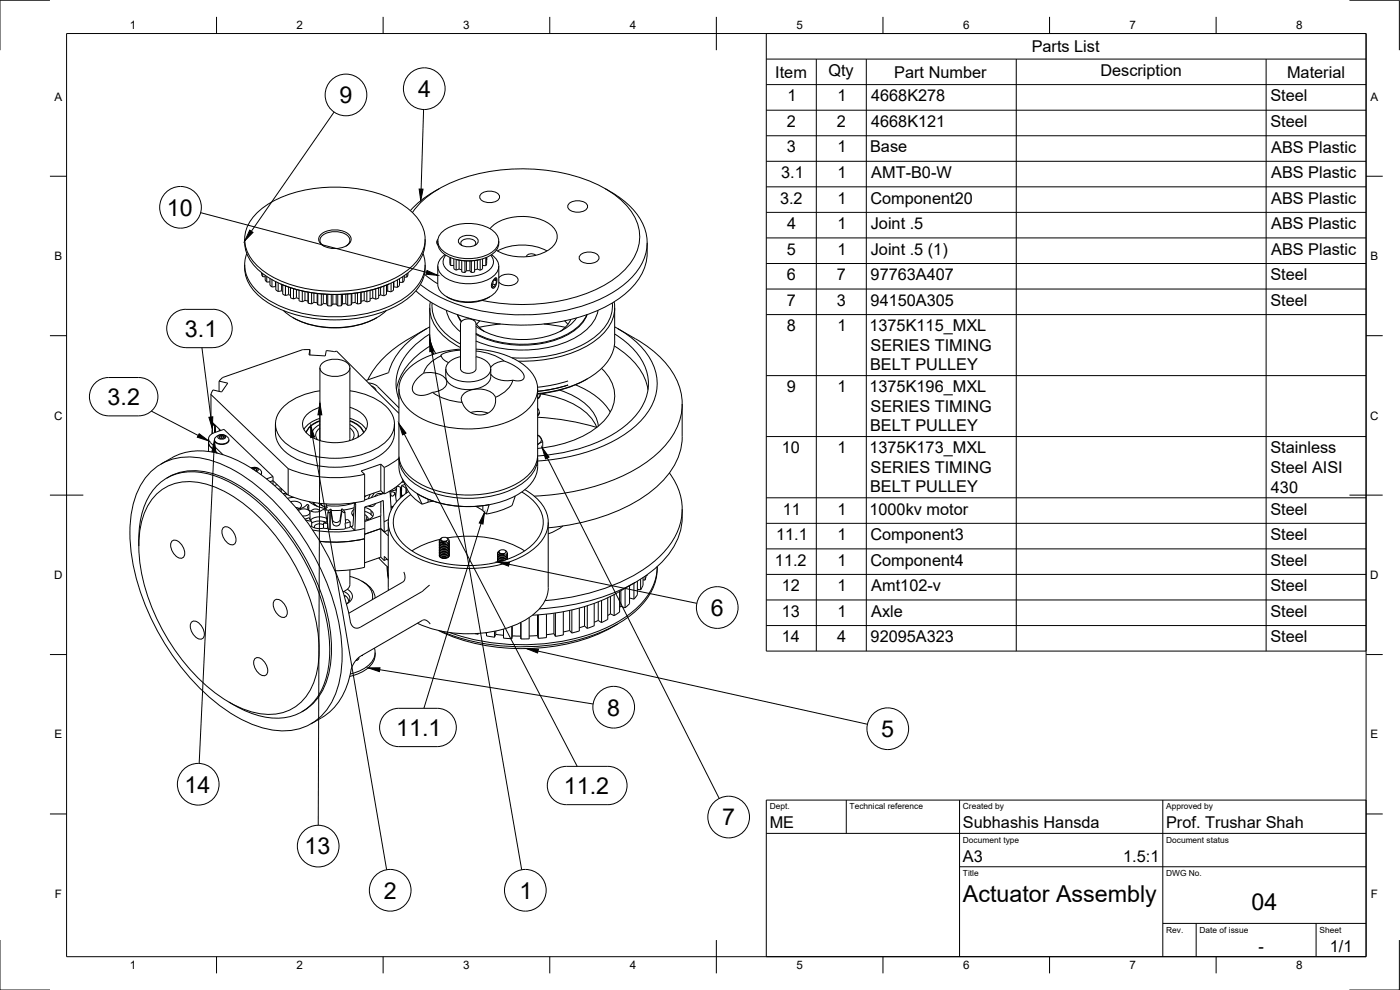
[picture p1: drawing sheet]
<svg xmlns="http://www.w3.org/2000/svg" width="420mm" height="297mm" viewBox="0 0 420 297" stroke-linecap="round" stroke-linejoin="round" font-family="sans-serif">
<!-- layer: Visible -->
<g fill="none" stroke="#000" stroke-width=".3">
<path d="M130.2 57.5a27.2 27.2 0 0 0-7 5.7M131.8 56.6l-1.6 .9M144.3 58.2a4.1 4.1 0 0 1 5.5 .4 1.8 1.8 0 0 1-1.9 2.1 3.2 3.2 0 0 1-3.9-1.6zM181.7 56.6a23.1 23.1 0 0 1 11.8 11.9 13.9 13.9 0 0 1-3.9 14.8 40.1 40.1 0 0 1-22.7 10.4 58.2 58.2 0 0 1-36.4-5.4l-4.3-2.9M73.4 79.4a11.8 11.8 0 0 0 5.8 10.6 38.5 38.5 0 0 0 25.9 5.8 31.5 31.5 0 0 0 19.2-7.9 11 11 0 0 0 3.3-8.5M73.4 71.8a11.8 11.8 0 0 0 5.8 10.5 38.5 38.5 0 0 0 25.9 5.8 31.5 31.5 0 0 0 19.2-7.9 11 11 0 0 0 3.3-8.4M74.1 76.1a10.5 10.5 0 0 0 3.7 11.8 34.6 34.6 0 0 0 21.8 7.2 37.8 37.8 0 0 0 22.4-6.2 11.4 11.4 0 0 0 5.3-11.6l-.3-1.2M77 64.1a31.4 31.4 0 0 1 19.4-7.8 39.9 39.9 0 0 1 24.9 5.5 12.1 12.1 0 0 1 6.2 11.3 14.3 14.3 0 0 1-7.8 9.7 42.3 42.3 0 0 1-38.3 0 13.7 13.7 0 0 1-8-11 11 11 0 0 1 3.6-7.7zM96.4 70.2a6.9 6.9 0 0 1 8.6 .5 2.03 2.03 0 0 1-1 3.1 7 7 0 0 1-8-1 1.83 1.83 0 0 1 .4-2.6zM97.2 73.8a1.92 1.92 0 0 1-1.2-1.8 1.92 1.92 0 0 1 1.4-1.8 6.4 6.4 0 0 1 7.2 .9 1.84 1.84 0 0 1-.8 2.7M123.8 63.8a29.6 29.6 0 0 1 16.2-10.7 56.7 56.7 0 0 1 40.5 2.9 21.4 21.4 0 0 1 11 11.5 13.8 13.8 0 0 1-5.2 14.6 42.8 42.8 0 0 1-24.1 9l-5 .3-5-.2-7.5-1.1M131.4 79.9v5.4a6 6 0 0 0 5.3 4.8 13.4 13.4 0 0 0 11.5-1.9 3.9 3.9 0 0 0 1.5-2.9v-5.4"/>
<path d="M131.4 72.3a5.1 5.1 0 0 0 4.2 5.1 13.8 13.8 0 0 0 12.6-1.5 4 4 0 0 0 1.5-3.6M131.4 71.8a1.13 1.13 0 0 0 .1 1.8M132.5 69.8a13.1 13.1 0 0 1 16.1 0 3.6 3.6 0 0 1-.7 5.7 13.7 13.7 0 0 1-14.7 0 3.6 3.6 0 0 1-.7-5.7zM133.6 76.4a3.7 3.7 0 0 0-.3 6.7 13.8 13.8 0 0 0 14.5 0 3.7 3.7 0 0 0 1.9-3.4 3.7 3.7 0 0 0-2.2-3.3M133.8 76.6a3.1 3.1 0 0 0 1.1 4.9 11.4 11.4 0 0 0 12-.5 2.91 2.91 0 0 0 .4-4.4M135 77.2v1.9l.2 .6M135.3 77.3v2.4M136.2 77.7v2.9l.7 .4M136.2 79.6l-.9 .1M136.9 77.9v3.2M137.1 77.9l2.8 .4 4.1-.4M137.8 78v2.7"/>
<path d="M137.9 71.5a4.1 4.1 0 0 1 5.5 .4 1.8 1.8 0 0 1-1.9 2.1 3.2 3.2 0 0 1-4-1.7zM138.6 78.2v3.4l.9 .2M138.7 73.7a1.09 1.09 0 0 1-.3-1.2 1.09 1.09 0 0 1 1.1-.7 2.48 2.48 0 0 1 3.3 1.2l-.4 .7M139.5 78.3v3.5M140 78.3v2.9M141 78.3v2.9M141.5 78.3v3.5l-.5-.6M142.4 78.2v3.4l-.9 .2M143.3 78v2.7M144.1 77.9v3.2M144.8 77.7v3l-.7 .4M145.8 77.3v2.4h-1"/>
<path d="M146 78h.1M146.1 77.2v1.9l-.3 .6M147.1 68.6a13.6 13.6 0 0 1 12.1-3.5 9.1 9.1 0 0 1 7.9 4.9 5 5 0 0 1-3.5 5.6 16.4 16.4 0 0 1-14.7-.5M149.3 75.3a16.4 16.4 0 0 1 14.9 0M160.8 76.6a1.86 1.86 0 0 0-2.8 .4M170.8 61.1a4.1 4.1 0 0 1 5.5 .4 1.8 1.8 0 0 1-2 2.1 3.2 3.2 0 0 1-3.9-1.6zM174.2 76.5a4.1 4.1 0 0 1 5.5 .4 1.8 1.8 0 0 1-1.9 2.1 3.2 3.2 0 0 1-4-1.7zM194.2 72.8a16.7 16.7 0 0 1-6.8 15.6 47.5 47.5 0 0 1-27.4 9.1 55.1 55.1 0 0 1-30.9-7l-4.3-3.2M78.5 81.8v.6l.4 .6M78.8 82.1v.9M78.8 83h.8M79.6 82.6v1.5l.5 .5"/>
<path d="M80.1 83v1.6M81 83.6v2l.6 .5M81 84.6h-.9M81.6 83.9v2.2M82.7 86h.1M82.7 86l-1.1 .1M82.7 84.5v1.5M82.8 84.5v2.5l.7 .5M83.5 84.9v2.6M84.2 85.2l4.3 1.5 3.5 .9 3.7 .5 4.8 .3 4.8-.3 3.7-.5 3.5-.9 4.3-1.5M84.5 87.3l.4 .1M84.5 87.3l-1 .2"/>
<path d="M84.5 85.3v2M84.8 88.3l.9 .4M84.9 85.5v2.8M85.1 93.2a23.8 23.8 0 0 0 18.3 5 21.3 21.3 0 0 0 12.5-5M85.7 85.8v2.9M86.6 88.4l.6 .2M86.6 88.4l-.9 .3M86.6 86.1v2.3M87.2 86.3v3.1l.9 .3M87.9 95.3a27.3 27.3 0 0 0 25.2 0M88.1 86.6v3.1M89 89.4l.7 .2"/>
<path d="M89 89.4l-.9 .3M89 86.9v2.5M89.7 87.1v3.2l1 .2M90.7 87.3v3.3M91.5 90.1l1 .2M91.5 90.1l-.8 .5M91.5 87.5v2.6M92.5 90.3v.7M92.5 87.7v2.6M92.5 91l1 .2M92.5 87.7v3.3M93.5 87.8v3.4"/>
<path d="M94.2 90.7l1 .2M94.2 90.7l-.7 .5M94.2 87.9v2.8M95.2 90.9l.2 .6M95.2 88.1v2.8M95.4 88.1v3.4M95.4 91.5l1 .1M96.4 88.2v3.4M97 91.1l1 .1M97 91.1l-.6 .5M97 88.2v2.9M98 91.2l.4 .6"/>
<path d="M98 88.3v2.9M98.4 91.7l1 .1M98.4 88.3v3.5M99.4 88.4v3.4l.5-.6M99.9 91.2h1M99.9 88.4v2.8M100.9 91.2l.5 .6M100.9 88.4v2.8M101.4 88.4v3.4M102.4 91.8h-1M102.4 88.3v3.5M102.8 91.2l-.4 .6"/>
<path d="M102.8 88.3v2.9M103.8 91.1l.6 .5M103.8 91.1l-1 .1M103.8 88.3v2.8M104.4 88.2v3.4M105.4 88.1v3.4M105.4 91.5l-1 .1M105.6 90.9l-.2 .6M105.6 88.1v2.8M106.6 90.7l.7 .5M106.6 90.7l-1 .2M106.6 88v2.7"/>
<path d="M107.3 87.9v3.3M108.3 91l-1 .2M108.4 87.7l-.1 3.3M109.3 90.2l.8 .4M109.3 90.2l-.9 .2-.1 .6M109.3 87.5v2.7M110.1 87.3v3.3M111.1 87.1v3.2l-1 .3M111.9 89.4l.9 .4M111.9 89.4l-.8 .3M111.9 86.9v2.5M112.8 86.7v3.1"/>
<path d="M113.6 86.4l.1 3-.9 .4M114.2 88.5l1 .3M114.2 88.5l-.6 .2M114.2 86.2v2.3M115.2 85.8v3M116 85.5v2.8l-.8 .5M116.4 87.3l1 .3M116.4 87.3l-.4 .3M116.4 85.4v1.9M117.4 84.9v2.7M118.1 84.6v2.5l-.7 .5M118.2 86.1l1.1 .1"/>
<path d="M118.2 86.1l-.1 .1M118.2 84.5v1.6M119.3 84v2.2M119.9 83.6v2.1l-.6 .5M119.9 84.7h1M120.9 83v1.7M121.3 82.7v1.5l-.4 .5M122.1 82.2v.9M122.1 83.1l-.8 .1M122.4 81.9v.7l-.3 .5M122.9 81.5h.1M123 81.4l-.1 .1"/>
<path d="M127.4 82.3l4 2.9M128.1 98.6l-5.3 3M129 92.4v9.9M129 98.1a24.3 24.3 0 0 0-12 12.6l-.4 1.1M129.1 90.6a11.5 11.5 0 0 0 5.3 11.3l3.8 2.4M129.7 90.9a11.9 11.9 0 0 0 6 10.8l2.5 1.5M134 93.1a10.7 10.7 0 0 0 4.2 6.5M134.1 89.1a13 13 0 0 0 12.9 0M137.2 94.4l1.2 2.2M137.4 94.4l1.1 2M137.8 80.7l.8 .3M137.8 80.7l-.9 .4"/>
<path d="M138.5 96.5l1-.7 1.4-.1 1.4 .5 .5 .8 .1 13.7a2.67 2.67 0 0 1-4 .9l-.7-.9v-13.5zM140 81.2h1M140 81.2l-.5 .6M140.4 95.4l.2 .3M142.2 95.8l.1 .4M142.9 97.1l2.4 2.3M143.3 80.7l.8 .4M143.3 80.7l-.9 .3M144 96.3l-1 1M147.6 86.2h.1M147.8 85.2l.8 .3M148 86.1l-.4 .1"/>
<path d="M148.3 86l-.4 .2M148.4 84l.5 .2M148.5 83.5l.3-.2 .3 .2v1.4l-.5 1.2-.7 .4-.4-.4v-.8zM148.6 85.5l-.6 .6M148.6 83.4l.3 .6M148.9 84.2l-.3-.6-.3 .5a.76 .76 0 0 0-.4 1 .58 .58 0 0 0 .1 .9v.1M148.9 84.2l-.3 1.3M149.7 83.4a4 4 0 0 1 5.7 .2 1.7 1.7 0 0 1-1.7 2h-2l-1.2-.3-.8-.7M150.2 97.2l-6.4 1M163.2 97.2l6.4 1M169.4 96.3l1 1M171.3 95.8l-1 1.7-2.2 1.9"/>
<path d="M173 95.4a17.6 17.6 0 0 1-12.3 6.2 25.4 25.4 0 0 1-17.8-3.7M176.1 94.4a14.6 14.6 0 0 1-9.3 7.3 31.7 31.7 0 0 1-23.9-1.6M176.2 94.4a14.1 14.1 0 0 1-9.1 7.5 31.7 31.7 0 0 1-24.2-1.6M179.5 93.1a13 13 0 0 1-7.7 8.7 36.5 36.5 0 0 1-28.9 .5M183.8 90.9a11.9 11.9 0 0 1-6 10.7 38.5 38.5 0 0 1-24.1 5.8M184.3 90.6a11.3 11.3 0 0 1-4.9 11 37.3 37.3 0 0 1-23.8 6.8M184.5 92.4v9.9M184.5 98.1a23.8 23.8 0 0 1 12 12.7 15.7 15.7 0 0 1-5.2 16.5 46.4 46.4 0 0 1-25.3 10.6l-4.6 .4M185.4 98.6l5.3 3M63.3 118.2l23.2 22.4M63.3 118.3v8l3 2.9M65.7 114.3l2.6 .7-1.8 2.6-2.6-.6-.6 1.2"/>
<path d="M65.7 114.3v3.1M93 104.9l-.3 1.6 4.9 .3 .3-1.6 2.4 .4 .7-.3 18.7 18.7M93 104.9v1.6M93 104.9h-2.3l-23.9 8.4-1 1.1M96 110.4v21.1l.2 .7M96.8 108.9a6.4 6.4 0 0 1 7.9 .5 1.88 1.88 0 0 1-1 2.8 6.4 6.4 0 0 1-7.4-.9 1.69 1.69 0 0 1 .5-2.4zM105 110.4v21.1l-.2 .8M105 117.2a18.4 18.4 0 0 1 12 6.1 6.9 6.9 0 0 1-1.9 9.8 26.4 26.4 0 0 1-21.4 3.6 14.6 14.6 0 0 1-10.6-7.2 7 7 0 0 1 2.6-8.1 20.3 20.3 0 0 1 10.3-4.2M110.6 114.9l1.6 .3 1.2 .8M111.5 115.8l1 .6 .4 .8M113.3 116l6.4 6.4M116.6 111.8l-6.7 2.4"/>
<path d="M119.7 116.7v19.8a10 10 0 0 0 5.5 8.1 32.2 32.2 0 0 0 30.7 0 10 10 0 0 0 5.5-8.1v-19.8M122.8 101.6a29.8 29.8 0 0 0-12.4 12.4M127.1 112l-1.7 1.4-1 1.3-.6 1.3 .1 1.4 .8 .8 1.5 .4 1.9-.2 1.7-.7M127.2 111.9a6.8 6.8 0 0 1 6.6 1.9 2.42 2.42 0 0 1-1.8 3.4l-2.2 .5M129 100.4a10.3 10.3 0 0 0 1.8 5.7M129 102.3l.1 1.8 .8 2.3M129 100.2a19.8 19.8 0 0 0-10 13 12.9 12.9 0 0 0 .7 6.6M129 101v.2a9.7 9.7 0 0 0 1.2 5.1M129.1 103.8a19.9 19.9 0 0 0-10.1 13.1M129.8 117.7a17.2 17.2 0 0 0 8.9 3M132.4 106.8a8.5 8.5 0 0 0-5.2 5.1M132.4 106.8l.8 1.1 1.4 .9"/>
<path d="M133.8 110.7a4.3 4.3 0 0 0 1.3 4.6 9.8 9.8 0 0 0 11.4-.5 4.4 4.4 0 0 0 .8-4.1M138.2 105.1l-4.1 .6-1.5 .6-.2 .5M138.2 104.8a24.7 24.7 0 0 0-15.8 6 7.9 7.9 0 0 0 .2 12 27.4 27.4 0 0 0 20 5.8 25.3 25.3 0 0 0 15.9-5.8 7.9 7.9 0 0 0 .1-12 24.7 24.7 0 0 0-15.7-6M138.2 107a4.7 4.7 0 0 0-4.4 3.7 4.9 4.9 0 0 0 4.6 3.7 8.6 8.6 0 0 0 8.5-2.4 3.1 3.1 0 0 0-2.2-4.4l-1.8-.6M142.9 105.3a16.9 16.9 0 0 1 8.4 3l-1.5 .3-1.3 .5-1.2 1.2M147.3 112.3a6.5 6.5 0 0 0 6.6 1.8M148.7 119.2l-.1 2.2-.8 1.5-1.2 1-1.6 .5h-2.3l-1.5-.6-1.4-1.2-1.1-1.9M148.7 119.2a5.7 5.7 0 0 0-6.4-2.4 4 4 0 0 0-3.9 3l.3 .9M151.3 108.3l3.8 1.9 1.2 1 .8 1.1 .2 1-.6 .7-1 .3-1.7-.2a8.9 8.9 0 0 1-5.3 5.1M161.4 119.5a1.16 1.16 0 0 0 .7-1.3 24.9 24.9 0 0 1 15.2 7l1.8 3.1-7.9-2-5.6-.8-4.2-.3M162.1 118.4v.2M162.1 118.6l-.2 .6-.5 .5"/>
<path d="M168 117.1a17.8 17.8 0 0 1 10.7 7.7l.9 3.1M170.5 114.3l-4.4 1.2-4.8 .7M170.5 115.5l-4.4 1.2-4.7 .7M172.7 115.5a20.4 20.4 0 0 1 10.5 8.2M176.3 113.6a35.9 35.9 0 0 1-14.9 4.6M180.5 110.5a10.6 10.6 0 0 1-.3 16.8 32.8 32.8 0 0 1-18.8 7.3M184.4 103.8a19.9 19.9 0 0 1 10.1 13.1M184.5 100.2a19.8 19.8 0 0 1 9.9 12.6 15.3 15.3 0 0 1-6.1 14.4 46.4 46.4 0 0 1-26.9 9.6M184.5 102.3a12.8 12.8 0 0 1-6.6 10.3 35.5 35.5 0 0 1-16.5 5.5M190.7 101.6a27.5 27.5 0 0 1 13.2 14.5 18.2 18.2 0 0 1-5.5 18.9 52.1 52.1 0 0 1-27.7 12.7l-5.1 .8-5.3 .4M51.5 137.4l-3.2 1.8M51.5 137.4a19.6 19.6 0 0 1 17.2-.3 56.1 56.1 0 0 1 24.4 20.8 73 73 0 0 1 12 28.4"/>
<path d="M62.6 132.9l.5 1.1M62.6 131.7v3.8M62.6 132.7l.1 .7 .4 .6M63.1 134l2.1 2M63.8 126.8l-.2 3.4M63.8 127.2l.6 .6M63.8 127.2l-.1 2.9M64.3 132a2.47 2.47 0 0 0 4.1 .7l.3-.6M64.4 127.8v2M64.5 131.5a2.44 2.44 0 0 1 4.1 0M64.5 127.5l-.1 .2M64.5 131.5a1.19 1.19 0 0 0 1.2 1.6 2.16 2.16 0 0 0 3-1.3l-.1-.3"/>
<path d="M64.6 127.6l.1 2.1M65.4 130.8a1.47 1.47 0 0 1 2.3 .3 1.38 1.38 0 0 1-2.4 0zM65.8 128.7v.6M65.9 130.9a.75 .75 0 0 1 .8-.3 .75 .75 0 0 1 .5 .7 .75 .75 0 0 1-.8 .3 .75 .75 0 0 1-.5-.7zM65.9 128.8v.5M66.5 130.7l.7 .2M66.5 130.7l-.7 .2 .2 .6M66.5 131.4l.5 .1M66.5 131.4l-.4 .1M66.5 130.7v.7M67 136.5l-3.9-3.7a1.54 1.54 0 0 1 .5-2.6l3.6-1.4 14.7 14.2M67.2 131.3l-.2 .2"/>
<path d="M67.2 130.9v.4M68.7 132v.1M82.7 127.2a9 9 0 0 0 4.6 9.6 27.5 27.5 0 0 0 26.5 0 8.9 8.9 0 0 0 4.6-9.6M93.5 130.7v.4M93.5 130.5v.2M96 126.2a5.9 5.9 0 0 0-4.1 3.6M96 126.4a6 6 0 0 0-4.1 3.5M96 128.4a2.31 2.31 0 0 0-.7 3.6M96 127.4a3.5 3.5 0 0 0-2.4 3.8M96 125.5a7.9 7.9 0 0 0-4.8 3.4M105 127.4a3.5 3.5 0 0 1 2.5 3.8M105 128.4a2.31 2.31 0 0 1 .7 3.6"/>
<path d="M105 126.2a5.9 5.9 0 0 1 4.1 3.6M105 126.4a6 6 0 0 1 4.1 3.5M105 122.2a6.3 6.3 0 0 1 5.3 4.8 5.5 5.5 0 0 1-4.2 4.8 14.9 14.9 0 0 1-13.6-1.4 3.9 3.9 0 0 1 .5-6.8l3-1.4M105 125.5a7.9 7.9 0 0 1 4.8 3.4M107.5 130.7v.4M107.5 130.5v.2M114.3 139.3v7.9M114.3 139.3l-5.9 2 1 1M114.3 139.3l1 1M119.7 137.5l.1 3.7 .9 2.4M119.7 137.5l-1.7 1.3-2.7 1.5M119.7 137a10.1 10.1 0 0 0 6.1 9 32.5 32.5 0 0 0 29.5 0 10.1 10.1 0 0 0 6-9"/>
<path d="M141.3 123.8l3-.3 2.1 .4M161.4 122.5a1.34 1.34 0 0 1 0 2M161.4 137.5a10.1 10.1 0 0 1-5.6 10.7l-1.1 .6M161.4 130.6l.9 .8M161.8 133.1l-.4 .3M161.8 133.1l-.4 .2M161.8 123.7l-.1 .6-.3 .5M162.3 131.4l.6 1.1M162.3 131.4a1.17 1.17 0 0 1-.5 1.7M162.9 132.5v1.6l-.4 .4M162.9 132.5l-1.1 .6M204.7 121.2v9.8a21 21 0 0 1-8.7 16 57.3 57.3 0 0 1-28.5 11l-3 .4"/>
<path d="M44.9 141.9a17.1 17.1 0 0 1 17.1-4.1 47.1 47.1 0 0 1 23.1 15.8 71.7 71.7 0 0 1 17.5 40.4 28.9 28.9 0 0 1-4.6 19.1 16.3 16.3 0 0 1-16.3 5.9 41.8 41.8 0 0 1-21.3-12.1 73.6 73.6 0 0 1-21.1-41.9 32.5 32.5 0 0 1 3.3-20.2zM46.4 148.9a14.8 14.8 0 0 1 16.1-3.5 45.8 45.8 0 0 1 21.9 17.6 58 58 0 0 1 11.4 32 21 21 0 0 1-6 16.1 15 15 0 0 1-14.9 2.3 45.8 45.8 0 0 1-21.9-17.6 58 58 0 0 1-11.3-32 21.8 21.8 0 0 1 4.7-14.9zM50 143.5a17.4 17.4 0 0 1 16.1-.7 50.6 50.6 0 0 1 21.9 18.8 59.9 59.9 0 0 1 11.5 34.2 22.3 22.3 0 0 1-5.7 15.5l-2.7 2M66.9 158.5a1.8 1.8 0 0 1 2.7 .6 3.2 3.2 0 0 1 .6 4.3 3.2 3.2 0 0 1-3.4-2.7 2.65 2.65 0 0 1 .1-2.2zM75.3 140.4a2.44 2.44 0 0 1 3.1 .9M75.4 140.5a1.39 1.39 0 0 1 2.1 .5l-.5 .5M76.3 140.5l.7 .2M76.3 140.5l-.5 .2M76.3 140.5v.6M76.3 140.5l-.6 .2M76.6 141.3h.2M77 141.1l-.1 .2"/>
<path d="M77 140.7v.4M77 140.7v.5M77 141.2l-.3 .1M78.4 141.3l.1 .5-.3 .6M78.5 141.8l-.2 .6M81 144.6l.9-.4 4.6 4.4M81.9 143v2.4M81.9 143l-2 .7M83.2 145.4l-.9 .2M84.4 146.8v.8M84.4 146.7l-.9 .1M84.6 146.7h-.2"/>
<path d="M85.9 148l-1 .1M86.2 148.3l-.8 .3M86.5 140.6v8M86.5 140.6a37.7 37.7 0 0 0 22.9 1.7M87.2 150.5a2.41 2.41 0 0 1 3.3 1.2 1.42 1.42 0 0 1-1.2 1.1M88.2 149.2l-1.9 .3M88.7 152.2l1.1 .4M89.2 152.8l1.8-.5 1.2-1 .4 .2a1.24 1.24 0 0 0-.1 1.4 1.24 1.24 0 0 0 1.3 .6l1.5 .1 1.6-.7M89.5 153.2a2.31 2.31 0 0 1 3.5 .6 1.84 1.84 0 0 1-2.2 1M91.5 155.7l1.3-.3 .7 1M91.7 156l1.8 .4M92.7 151.5l-.1 1.3"/>
<path d="M92.7 150.5a10.9 10.9 0 0 0 5.2 2.1M93 153.7l.1 2.3M93.4 153.4a1.54 1.54 0 0 1 2.6 0M93.5 156.4v1.6l-.5-.1M93.5 158a6.8 6.8 0 0 0 4.2 .5l.6 .1M93.8 159a39.7 39.7 0 0 0 12.7 .1M93.9 150.7l.8 1M94 150.7l1.2 1.2M95.6 151l2.3 1.2M96.2 151l.7 .9M96.8 152.9l2 .2M97.1 156.9l1.3 .1-.1 1.6"/>
<path d="M97.1 156.9v1.6M97.1 157.5a1.93 1.93 0 0 0-2.8 .6l.2 .3M97.8 156.7l-1.2-.4h-1.3l-1.8 .6M97.9 151.9l.5 .3M97.9 151.4v1.6M98.3 156.4l-1.2 .5M98.3 158.6l.7 .2M98.3 155.7a4.5 4.5 0 0 0-5.2 .4M98.4 153.7l-.2 3 .2 .3M99 158.9h.1M99.1 153.6l-.1 5.3M99.1 153.6h-.1"/>
<path d="M99.3 152.7l.6 3.5M99.3 152.7l.6 4.4 .2 .4 .6 .3 .9-.1 .5-.6 .5-3.7M99.3 152.7l-.6 .5-.3 .6 .7-.2M99.3 153.4l-.2 .2M99.9 156.2h.1M102 156.2l-1 .6-.6-.1-.5-.5M102 156.2h.1M102.5 153.1l-3.1 .1M102.6 152.7l-.6 3.5M102.6 152.7v.7M102.6 152.7l.9 1.1-.9-.4M103.5 153.7l.1 3.3"/>
<path d="M103.5 157l.2 1.5M103.7 156l.6-.2 .8 .8M103.7 158.5l-.7 .3h-3.9M105.1 156.6l-1.5 .4M105.1 156.6v1.5l-1.4 .4M105.1 157.8l1.4 1.4M106.2 154.1l-.5 .4M106.3 152.8a1.22 1.22 0 0 0-.2 2.2M106.3 152.3l-3.2 .7M106.4 150.8a14.9 14.9 0 0 1-8.5 .7l.1-.3M106.4 150.9l-.4 6.4-.3 .7-.6-.2M106.6 150.8l.1 .8-.2 7.6"/>
<path d="M109.4 142.3v8a38 38 0 0 1-22.9-1.7M109.5 152.3a2.79 2.79 0 0 1 2.5 2.3l-.7 .9-1.8 .6M109.5 153.5a3.6 3.6 0 0 1 2.4 1.5M109.5 158.6l-3 .5M109.5 158.6l-.1 3.1M109.5 154.4l.6 .5M109.7 148.8l-.3 .3M110 154.9a.63 .63 0 0 1 .4 1M110 154.9v1.1M111.1 148.3l-.7 1.4M111.3 151.6l-.4 .4M111.4 153.3v1.2"/>
<path d="M112.2 151.7l-.8 .3-.9-.2M112.3 147.9l-.9 1.4M112.8 151.1l-.6 .6M114.2 154.8l-4.7 1.7M114.2 154.8l.1 3.8M114.3 158.6v8.6M114.3 158.6l1 1M114.3 158.6l-4.9 1.7M114.3 147.2l1 1M114.3 147.2l-4.9 1.7M114.3 158.6l2.2 2.2M114.3 150.5v4.3"/>
<path d="M114.6 148.2l-1.2-.1-1 .9M114.8 147.7h.1M114.8 147.7l.2 .2M114.8 147.7v.5M115 147.9l.1 .2-5.7 1.9M115.3 156.6l-.3-6.4-5.5 1.9v6.5M115.3 156.6v3M115.3 140.3v7.9M116.5 156.7l.1 20.4M116.5 159l-1.2 .6M116.6 155.9l-1.3 .7M116.9 147.4l.5 5.6"/>
<path d="M117.2 148.6l-.1 .1M117.2 148.2v1.2M117.3 151.8l.7 .2-.6 .3M117.5 147.5l1.1 .3M117.5 147.5a.78 .78 0 0 0-.3 .8 .78 .78 0 0 0 .7 .5l.5-.6M118 152h.1M118.4 146.4l.6 .5M118.6 147.8l-.2 .4M118.6 147.8l.4 2.8M118.8 148.3h-.1M119 147.1l-2 .4M119.1 146l-.4 3"/>
<path d="M119.2 145.8l1 .4M120.2 146.2l-.1 3.2M120.2 146.1l.1 .1M120.3 146.2l.1 2.9M120.3 146.2h.1M120.3 146.2l.2 2.9M120.4 147.3h.1M120.5 147.2h-.1M120.5 148.5l.4 .2M120.5 145.7l1.4 .9M120.7 143.6a15.9 15.9 0 0 0 9.4 6.8 34.5 34.5 0 0 0 16.7 1M120.7 143.6a14.1 14.1 0 0 0 6 7.7"/>
<path d="M120.9 148.7h.1M121 148.7l-.1 .1M121 148.6l-.5 .2M121 148.7h.1M121 144.2a18.7 18.7 0 0 1-5.7 4M121.1 144.6l-.6 .1M121.5 145.3l-1 .3v1.7M121.9 146.2l-.1 .4M122.1 146.6l-.2 1.4-.1-1.4M128.5 149.8v.9l-1.8 .6-1.5-3.2 4.3 2.1 5.3 1.4 6.5 .4 5.5-.6M130 150.4l-1.5 .3M142.8 151.9l2.1 1.3"/>
<path d="M144.9 151.7v1.5M144.9 153.2l1 1M146.8 151.4l-.9 2.8M154.6 148.8l-.6 1.8a2.1 2.1 0 0 1-1.8 1.8l-3.4 1.2-2.9 .6M154.7 148.8a26.9 26.9 0 0 1-7.9 2.6M156.6 147.6a10.7 10.7 0 0 1 6.4 10.2 12.6 12.6 0 0 1-7.6 8.7 35.2 35.2 0 0 1-31.5-1 10.3 10.3 0 0 1-5.7-10.3 11.3 11.3 0 0 1 5.1-6.8M157.5 146.9a11.9 11.9 0 0 1 7 10.3 12 12 0 0 1-6.7 9.1 37.6 37.6 0 0 1-33.6 .6 13.2 13.2 0 0 1-7.6-8.9 10.1 10.1 0 0 1 4.6-9.5l1.4-1M164.5 156.7v19.6a11.2 11.2 0 0 1-6 9.2 37.1 37.1 0 0 1-27.4 3.6l-3-.9-2.8-1.2M168.9 157.8l-2.3 1.5-2.1 .9M200.9 141.9a17.5 17.5 0 0 1-1.1 23.1 45.5 45.5 0 0 1-22.9 12.9l-6.5 1.4-6.8 .9M204.7 152.8a20 20 0 0 1-7.1 16.9 53.1 53.1 0 0 1-26.9 11.9l-8.8 1.1M41.6 162l.1 1.9"/>
<path d="M41.6 162a22.3 22.3 0 0 1 5.9-16.7 15.6 15.6 0 0 1 15.1-3.1 43 43 0 0 1 21.1 14.8 63.3 63.3 0 0 1 15.3 37.3 24 24 0 0 1-4.9 16.4 15.3 15.3 0 0 1-16.3 4.1 33.1 33.1 0 0 1-9.1-4.1M51.5 162.5a1.8 1.8 0 0 1 2.8 .6 3.2 3.2 0 0 1 .5 4.3 3.2 3.2 0 0 1-3.4-2.6 2.65 2.65 0 0 1 .1-2.3zM103.3 178.7l.9 .5 .5 1.3M103.3 178.9h.5M104.3 176.8a2.3 2.3 0 0 1 1.5 2.3 2.3 2.3 0 0 1-1.8 2.1 1.88 1.88 0 0 0 1-1.8 1.88 1.88 0 0 0-1.3-1.7l-.5-.2M105 171v4.4a2.69 2.69 0 0 1-2.1 2.2M105 172.9a9 9 0 0 1 6.6 4.7l.2 1.5-.1 .8M108.5 174.3l.6 .3M109 174.6a6.1 6.1 0 0 1 3.6 4.8M109.4 161.7v8.5l-4.4 .8-4.5 .2M109.4 161.6a39.3 39.3 0 0 1-13.4 .8M113.7 167.4l2.8 2.9"/>
<path d="M114.3 167.2l1 1v-1.3l1.2 1.2M114.3 167.2l-4.9 1.7M116.2 167.8l-.9 .4M116.2 170.1l.3 3.5M116.2 170l.3 3M121.2 171.6l.4 1.7-.5 1.2-16.5 9.5M128.9 175.5l-2.3 2-18.6 10.8-1.2 .2-.6-.2-.7-.8-.4-1.2M131.8 165.6v.1M131.9 166.9h.1M132 161.8a26.4 26.4 0 0 0-8.4 3.5M132.1 162.6l.9 .4M132.2 161.7l-.4 .4 .3 .5"/>
<path d="M132.3 162.2l.6 .3 1.1-.1M132.4 161.6l1-.4a.76 .76 0 0 1 .9 .8l-.9 .4a.76 .76 0 0 1-1-.8zM132.6 161.4l-.5 .4 .3 .5 .7 .2 1-.2M132.7 165.4h1.1M132.7 165.9h1.1M132.7 166.4h1.1M133.8 163.5h-1.1M133.8 163.9l-1.1 .1M133.8 164.4l-1.1 .1M133.8 164.9h-1.1M133.8 166.9h-1.1M133.8 167.4h-1.1"/>
<path d="M133.8 162.9l-1.1 .1M134 162.4l-1 .4-.9-.2M134.1 161.4l.5 .3 .1 .5-.7 .7h-1.4l-.6-.3-.2-.4M134.2 161.4a34.4 34.4 0 0 1 23.2 3.9M134.7 162.1l.2 .4-.2 .4-1 .5-1.4-.1-.4-.4v-.4M134.8 162.7l-.3 .9-1.1 .3-1.3-.2-.2-.3v-.4M134.8 163.2l-.3 .8-1 .4-1.4-.2-.2-.4v-.3M134.8 163.7l-.2 .8-1.1 .4-1.3-.2-.3-.4v-.3M134.8 164.2l-.2 .7-1.1 .5-1.3-.2-.3-.4v-.3M134.8 164.7l-.2 .7-1.3 .5-1.1-.2-.3-.4v-.4M134.8 165.2l-.2 .7-1.3 .5-1.1-.3-.3-.3v-.4M134.8 165.7l-.2 .7-1.2 .5-1.3-.3-.2-.3v-.4"/>
<path d="M134.8 166.2l-.3 .8-1.1 .4-1.3-.3-.2-.3v-.4M134.8 166.7l.1 .1M134.8 166.6a1.69 1.69 0 0 1-2.9 .3v-.2M134.9 162.5l-.4 .7-1.2 .3-1-.2-.5-.6M134.9 162.9l-.4 .7-1.1 .4-1.1-.2-.5-.6M134.9 163.4l-.4 .7-1.1 .4-1.2-.2-.4-.6M134.9 163.9l-.4 .7-1 .4-1.3-.2-.4-.6M134.9 164.5l-.4 .6-1 .4-1.3-.2-.4-.6M134.9 164.9l-.5 .8-1.1 .3-1.1-.3-.4-.6M134.9 165.5l-.5 .6-1.1 .4-1-.2-.5-.6M134.9 165.9l-.4 .7-1.2 .3-1-.1-.5-.7M134.9 166.4l-.5 .8-1 .2-1.1-.2-.5-.6"/>
<path d="M134.9 164.4v.1M134.9 165.4v.1M134.9 166.4h.1M149.3 167.5l.5 .6 1.3 .1M149.3 167.9l.5 .7M149.3 167.4v.1M149.3 168.4v.1M149.4 168.2v.5l-.1-.2M149.4 167.7v.4l.5 .4M149.5 166.3l1 .4M149.6 165.5l-.3 .4 .2 .5M149.7 165.9l.8 .4 1-.2-.9 .4-1.1-.1"/>
<path d="M149.9 165.3l.9-.4a.76 .76 0 0 1 1 .9l-1 .3a.76 .76 0 0 1-.9-.8zM150.1 165.1l-.4 .3-.1 .4 .5 .3 .6 .1M150.2 167.2h1M150.2 167.7h1M150.2 168.2h.8M151.3 166.7h-1.1M151.5 166.1l-.8 .1M151.6 165.1l.5 .5 .1 .4-.7 .6-1.5 .1-.5-.3-.2-.4M152.2 165.8l.1 .4-.2 .5-1.1 .5-1.2-.2-.5-.4 .1-.4M152.3 166.5l-.2 .7-1.3 .5-1.3-.3-.1-.7M152.3 167l-.2 .7-1.2 .5-1.3-.3-.3-.4 .1-.3M152.3 167.5v.3"/>
<path d="M152.3 166.2l-.4 .7-1.2 .4-1.1-.3-.3-.6M152.3 166.7l-.4 .7-1.1 .4-1-.2-.5-.7M152.3 167.2l-.2 .5-.4 .3M152.3 167.7v.1M152.3 167.7h.1M182.4 179.4v6.4l-1.9 1M183.2 179v5.2M184.3 178.4v6.3M185.4 177.8a57.1 57.1 0 0 1-25.6 6.8M185.9 177.5v6.1l-1.6 1.1M187.6 176.5v5.9l-1.3-.5v-4.7M188.9 179.4l1.3 .4"/>
<path d="M188.9 175.7v5.5M190.2 175v4.8M190.7 174.7l-5.3 3.1M191.3 174.4v4.1M191.3 178.5l-1 1.3M192.3 173.8v3.2l-1-.2M193 174l.6 .1M193 173.3v2.3M193 175.6l-.7 1.4M193.6 172.9v1.2M194 172.6h.1M194 172.6l-.4 1.4"/>
<path d="M197.2 170a17.4 17.4 0 0 1-6.8 13.1 50.1 50.1 0 0 1-28.5 10.2 65.8 65.8 0 0 1-26.9-3.5M197.2 170.1a17.2 17.2 0 0 1-7.4 14.1 52.1 52.1 0 0 1-30.2 9.8 63.6 63.6 0 0 1-27.3-4.7M57.4 186.8a1.8 1.8 0 0 1 2.7 .6 3.2 3.2 0 0 1 .6 4.3 3.2 3.2 0 0 1-3.4-2.7 2.65 2.65 0 0 1 .1-2.2zM76.4 197.7a1.8 1.8 0 0 1 2.8 .7 3.2 3.2 0 0 1 .5 4.2 3.2 3.2 0 0 1-3.4-2.6 2.65 2.65 0 0 1 .1-2.3zM82.3 180.2a1.8 1.8 0 0 1 2.7 .7 3.2 3.2 0 0 1 .6 4.2 3.2 3.2 0 0 1-3.4-2.6 2.65 2.65 0 0 1 .1-2.3zM106.8 198.1l.3 .1M107.1 197.8v.4M107.7 197.2v.5l-.6 .5M108.5 196.7h.1M112.4 194.5a5.5 5.5 0 0 1-3.5 6.3l-3.8 1.4M112.6 195.8a6.1 6.1 0 0 1-4.3 6l-3.4 1.2M129.1 187.2l-1.2-1.1-.8-.1-.4 .1-18.6 10.8-1.6 1.7-1.1 2.1a24.5 24.5 0 0 1-5.9 12.4 24.4 24.4 0 0 1-6.2 4.1"/>
<path d="M142.6 190.1l.8 .2M143.4 190.1v.2l.2-.2M145.7 189.9h.3M146 189.8v1l2.4 .4M148.4 189.4v1.8M148.8 190.4l-.4 .8M148.8 189.3v1.1M148.8 190.4l2.3 .2M151.1 188.8v2.7l2.5 .1M153.6 188v3.7M153.8 190.8l-.2 .9M153.8 187.9v2.9"/>
<path d="M153.8 190.8l2.5 .1M156.3 190.9v.8M156.3 186.8v4.1M156.3 186.8v4.9M158.8 185.3v6.4h-2.5M161.3 190.7l.3 .8M161.3 184.5v6.2M161.3 190.7l-2.5 .1M161.6 184.5v7M164 184.3v7l-2.4 .2M166.2 190.1l.5 .9M166.2 184v6.1"/>
<path d="M166.3 190.1l-2.3 .3M166.7 183.9v7.1M169.1 183.5v7l-2.4 .4M171 183.2v6M171 189.2l-1.9 .4M171.6 183v7l-.6-.8M173.9 182.5v6.8M173.9 189.3l-2.3 .6M175.4 182v5.8l.9 .8M175.5 187.8l-1.6 .6M176.3 181.7v6.9M178.3 181v6.8"/>
<path d="M178.3 187.8l-2 .7M179.5 186.2l1 .6M179.5 180.6v5.6M179.6 186.2l-1.2 .5M180.5 180.2v6.6M183.2 184.2l1.1 .5M183.2 184.2l-.8 .5M185.4 187.2a57.8 57.8 0 0 1-38.3 6.7l-4.7-.9-4.5-1.2-6.3-2.6M186.3 181.9l-.3 .3M188.9 181.2l-1.3 1.2M91.1 213.3l-.5 .3"/>
</g>
<!-- layer: Border -->
<g fill="none" stroke="#000" stroke-width=".3">
<path d="M15 .1h-15v15M20 10.1h390v276.9h-390zM65 5.1v5M115 5.1v5M165 5.1v5M215 5.1v10M265 5.1v5M315 5.1v5M365 5.1v5M405 .1h15v15M15 52.9h5M410 52.9h5"/>
<path d="M15 100.7h5M410 100.7h5M15 148.6h10M405 148.6h10M15 196.4h5M410 196.4h5M15 244.2h5M410 244.2h5M0 282.1v14.9h15M65 287v5M115 287v5M165 287v5"/>
<path d="M215 282.1v9.9M265 287v5M315 287v5M365 287v5M420 282.1v14.9h-15"/>
</g>
<!-- layer: TitleBlock -->
<path d="M230 240.1h180v46.9h-180zM230 250h180M254 240.1v9.9M288 240.1v46.9M349 240.1v46.9M288 260.1h122M349 277.1h61M359 277.1v9.9M395 277.1v9.9" fill="none" stroke="#000" stroke-width=".3"/>
<!-- layer: BOM -->
<g fill="none" stroke="#000" stroke-width=".3">
<path d="M230 10.1h180v185.3h-180zM230 17.7h180M245 17.7v177.7M260 17.7v177.7M305 17.7v177.7M380 17.7v177.7M100.2 33.6l-24.8 35.8M127.1 32.9l-.7 23.8M230 25.4h180M230 33.1h180M230 40.7h180M230 48.4h180"/>
<path d="M230 56.1h180M60.2 63.8l67.8 17.9M230 63.7h180M230 71.4h180M230 79.1h180M55.8 92.8h8.1a5.7 5.7 0 0 1 5.8 5.7 5.7 5.7 0 0 1-5.8 5.8h-8.1M55.8 92.8a5.7 5.7 0 0 0-5.8 5.7 5.7 5.7 0 0 0 5.8 5.8M230 86.7h180M230 94.4h180M28.5 115a5.7 5.7 0 0 1 4.1-1.7h9a5.8 5.8 0 0 1 5.8 5.7 5.8 5.8 0 0 1-5.8 5.8h-9a5.7 5.7 0 0 1-5.3-3.6 5.7 5.7 0 0 1 1.2-6.2zM60.6 104.3l2.7 20.8M129.6 105.4l27 155.6"/>
<path d="M230 112.7h180M45.4 123.3l14.1 7.4M64.2 135.5l-4.4 93.6M93.8 131.2l22.2 129.8M96 124.5l-.5 123.1M164.3 137.4l51.6 102.2M230 131h180M230 149.4h180M230 157h180M152.7 169.3l56.4 11.7M230 164.7h180M230 172.3h180"/>
<path d="M161.5 195.4l98.8 21.9M230 180h180M230 187.7h180M114 200.9l64 10.3"/>
<circle cx="103.8" cy="28.5" r="6.3"/>
<circle cx="127.3" cy="26.6" r="6.3"/>
<circle cx="54.2" cy="62.2" r="6.3"/>
<circle cx="215.3" cy="182.3" r="6.3"/>
<circle cx="184.2" cy="212.2" r="6.3"/>
<circle cx="266.4" cy="218.6" r="6.3"/>
<circle cx="59.5" cy="235.3" r="6.3"/>
<circle cx="95.5" cy="253.9" r="6.3"/>
<circle cx="218.7" cy="245.1" r="6.3"/>
<circle cx="117.1" cy="267.1" r="6.3"/>
<circle cx="157.7" cy="267.1" r="6.3"/>
</g>
<g fill="#000" stroke="#000" stroke-width=".3">
<path d="M125.8 56.7l1.2 .1-.7 3.4zM75 69.1l.9 .6-2.5 2.6zM128.1 81.2l3.3 1.4-3.6-.3zM129 102l1.1 3.3-1.1 .2zM59.8 130.1l2.8 2.2-3.4-1.1zM64.3 132l.5 3.6-1.2-.1zM62.7 125.2l1.2-.1-.2 3.5zM93.2 127.7l1.2 3.4-1.1 .2zM96 121l.6 3.5h-1.2zM162.7 134.3l2.1 2.8-1.1 .6zM149.3 168.6l3.6 .1-.3 1.2zM158 194.6l3.6 .2-.3 1.1z"/>
<path d="M110.5 200.4h3.5l-.1 1.1z"/>
</g>
<!-- layer: 0 -->
<path d="M121.3 130.2l51.9 99.7M144.4 157.1l-17.2 55.4M115.6 214.2a5.7 5.7 0 0 1 4.1-1.7h11.5a5.7 5.7 0 0 1 5.7 5.8 5.7 5.7 0 0 1-5.7 5.7h-11.5a5.7 5.7 0 0 1-5.3-3.5 5.7 5.7 0 0 1 1.2-6.3zM165.9 231.6a5.7 5.7 0 0 1 4.1-1.7h12.4a5.7 5.7 0 0 1 5.8 5.8 5.7 5.7 0 0 1-5.8 5.7h-12.4a5.7 5.7 0 0 1-5.3-3.5 5.7 5.7 0 0 1 1.2-6.3z" fill="none" stroke="#000" stroke-width=".3"/>
<path d="M119.7 127.1l2.2 2.8-1.1 .6zM145.4 153.7l-.5 3.6-1.1-.4z" fill="#000" stroke="#000" stroke-width=".3"/>
<g font-size="7">
<text x="125.5" y="29.1">4</text>
<text x="101.9" y="31">9</text>
<text x="50.1" y="64.7">10</text>
<text x="55.5" y="101">3.1</text>
<text x="32.3" y="121.5">3.2</text>
<text x="213.3" y="184.7">6</text>
<text x="182.2" y="214.7">8</text>
<text x="118.9" y="220.8">11.1</text>
<text x="264.5" y="221.1">5</text>
<text x="55.4" y="237.8">14</text>
<text x="169.2" y="238.2">11.2</text>
<text x="216.7" y="247.7">7</text>
<text x="91.4" y="256.3">13</text>
<text x="115.2" y="269.6">2</text>
<text x="156" y="269.6">1</text>
<text x="289" y="270.6">Actuator Assembly</text>
<text x="375.6" y="272.9">04</text>
</g>
<g font-size="4.9">
<text x="309.6" y="15.6">Parts List</text>
<text x="232.7" y="23.3">Item</text>
<text x="248.6" y="22.8">Qty</text>
<text x="268.4" y="23.3">Part Number</text>
<text x="330.2" y="22.8">Description</text>
<text x="386.3" y="23.3">Material</text>
<text x="236.3" y="30.4">1</text>
<text x="251.3" y="30.4">1</text>
<text x="261.4" y="30.4">4668K278</text>
<text x="381.3" y="30.4">Steel</text>
<text x="236.2" y="38.1">2</text>
<text x="251.2" y="38.1">2</text>
<text x="261.4" y="38.1">4668K121</text>
<text x="381.3" y="38.1">Steel</text>
<text x="236.1" y="45.7">3</text>
<text x="251.3" y="45.7">1</text>
<text x="261.1" y="45.7">Base</text>
<text x="381.5" y="45.8">ABS Plastic</text>
<text x="234.4" y="53.4">3.1</text>
<text x="251.3" y="53.4">1</text>
<text x="261.5" y="53.4">AMT-B0-W</text>
<text x="381.5" y="53.5">ABS Plastic</text>
<text x="234.1" y="61.1">3.2</text>
<text x="251.3" y="61.1">1</text>
<text x="261.2" y="61.1">Component20</text>
<text x="381.5" y="61.1">ABS Plastic</text>
<text x="236.2" y="68.7">4</text>
<text x="251.3" y="68.7">1</text>
<text x="261.3" y="68.7">Joint .5</text>
<text x="381.5" y="68.8">ABS Plastic</text>
<text x="236.1" y="76.4">5</text>
<text x="251.3" y="76.4">1</text>
<text x="261.3" y="76.4">Joint .5 (1)</text>
<text x="381.5" y="76.4">ABS Plastic</text>
<text x="236.1" y="84.1">6</text>
<text x="251.1" y="84.1">7</text>
<text x="261.3" y="84.1">97763A407</text>
<text x="381.3" y="84.1">Steel</text>
<text x="236.1" y="91.7">7</text>
<text x="251.1" y="91.7">3</text>
<text x="261.3" y="91.7">94150A305</text>
<text x="381.3" y="91.8">Steel</text>
<text x="236.1" y="99.4">8</text>
<text x="251.3" y="99.4">1</text>
<text x="260.9" y="99.4">1375K115_MXL</text>
<text x="261.3" y="105.3">SERIES TIMING</text>
<text x="261.1" y="111.1">BELT PULLEY</text>
<text x="236.1" y="117.7">9</text>
<text x="251.3" y="117.7">1</text>
<text x="260.9" y="117.7">1375K196_MXL</text>
<text x="261.3" y="123.6">SERIES TIMING</text>
<text x="261.1" y="129.4">BELT PULLEY</text>
<text x="234.6" y="136">10</text>
<text x="251.3" y="136">1</text>
<text x="260.9" y="136">1375K173_MXL</text>
<text x="381.3" y="136">Stainless</text>
<text x="261.3" y="141.9">SERIES TIMING</text>
<text x="381.3" y="142">Steel AISI</text>
<text x="261.1" y="147.7">BELT PULLEY</text>
<text x="381.4" y="147.8">430</text>
<text x="234.9" y="154.4">11</text>
<text x="251.3" y="154.4">1</text>
<text x="260.9" y="154.4">1000kv motor</text>
<text x="381.3" y="154.4">Steel</text>
<text x="232.9" y="162">11.1</text>
<text x="251.3" y="162">1</text>
<text x="261.2" y="162.1">Component3</text>
<text x="381.3" y="162.1">Steel</text>
<text x="232.6" y="169.7">11.2</text>
<text x="251.3" y="169.7">1</text>
<text x="261.2" y="169.7">Component4</text>
<text x="381.3" y="169.7">Steel</text>
<text x="234.6" y="177.4">12</text>
<text x="251.3" y="177.4">1</text>
<text x="261.5" y="177.4">Amt102-v</text>
<text x="381.3" y="177.4">Steel</text>
<text x="234.6" y="185">13</text>
<text x="251.3" y="185">1</text>
<text x="261.5" y="185">Axle</text>
<text x="381.3" y="185.1">Steel</text>
<text x="234.6" y="192.7">14</text>
<text x="251.2" y="192.7">4</text>
<text x="261.3" y="192.7">92095A323</text>
<text x="381.3" y="192.8">Steel</text>
<text x="231" y="248.5">ME</text>
<text x="289" y="248.5">Subhashis Hansda</text>
<text x="350" y="248.5">Prof. Trushar Shah</text>
<text x="289" y="258.6">A3</text>
<text x="337.1" y="258.6">1.5:1</text>
<text x="377.7" y="285.5">-</text>
<text x="399.1" y="285.7">1/1</text>
</g>
<g font-size="3.5">
<text x="39" y="8.8">1</text>
<text x="89" y="8.8">2</text>
<text x="139" y="8.8">3</text>
<text x="189" y="8.8">4</text>
<text x="239" y="8.8">5</text>
<text x="289" y="8.8">6</text>
<text x="339" y="8.8">7</text>
<text x="389" y="8.8">8</text>
<text x="16.3" y="30.2">A</text>
<text x="411.3" y="30.2">A</text>
<text x="16.3" y="78">B</text>
<text x="411.3" y="78">B</text>
<text x="16.2" y="125.9">C</text>
<text x="411.2" y="125.9">C</text>
<text x="16.2" y="173.7">D</text>
<text x="411.2" y="173.7">D</text>
<text x="16.3" y="221.6">E</text>
<text x="411.3" y="221.6">E</text>
<text x="16.4" y="269.4">F</text>
<text x="411.4" y="269.4">F</text>
<text x="39" y="290.8">1</text>
<text x="89" y="290.8">2</text>
<text x="139" y="290.8">3</text>
<text x="189" y="290.8">4</text>
<text x="239" y="290.8">5</text>
<text x="289" y="290.8">6</text>
<text x="339" y="290.8">7</text>
<text x="389" y="290.8">8</text>
</g>
<g font-size="2.5">
<text x="231" y="242.9">Dept.</text>
<text x="255" y="242.9">Technical reference</text>
<text x="289" y="242.9">Created by</text>
<text x="350" y="242.9">Approved by</text>
<text x="289" y="252.8">Document type</text>
<text x="350" y="252.8">Document status</text>
<text x="289" y="262.9">Title</text>
<text x="350" y="262.9">DWG No.</text>
<text x="350" y="279.9">Rev.</text>
<text x="360" y="279.9">Date of issue</text>
<text x="396" y="279.9">Sheet</text>
</g>
</svg>
